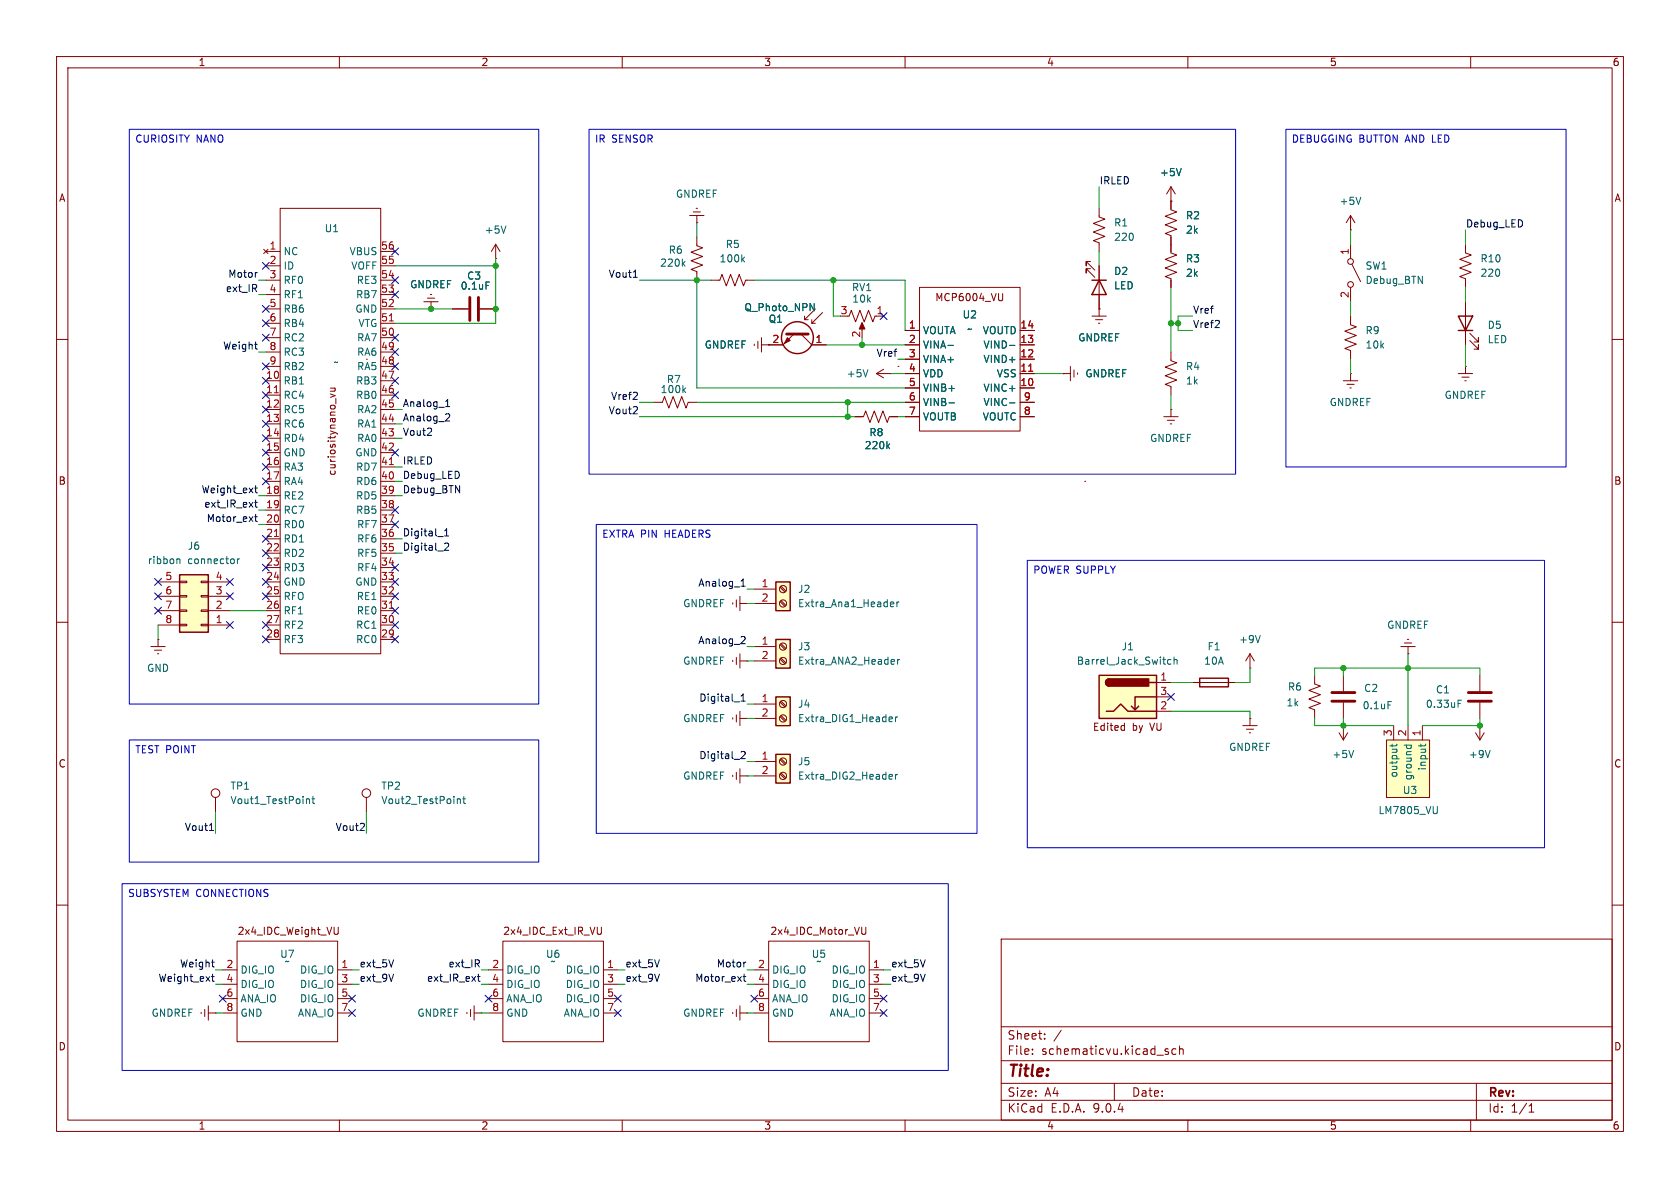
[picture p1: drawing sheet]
<svg xmlns="http://www.w3.org/2000/svg" width="297mm" height="210mm" viewBox="0 0 297 210" stroke-linecap="round" stroke-linejoin="round" font-family="sans-serif">
<g fill="none" stroke="#840000" stroke-width=".18">
<path d="M10 10h277v190h-277zM12 12h273v186h-273zM60 10v2M110 10v2M160 10v2M210 10v2M260 10v2M207 33v4.1l1 .4-2 .7 2 .8-2 .8 2 .7-2 .8 1 .4v3l1 .4-2 .7 2 .8-2 .8 2 .7-2 .8 1 .4v1.5M207 35.6h.1M207 33l-.8 1.3M207 33l.8 1.3M238.8 38.1v2.5"/>
<path d="M238.8 38.1l-.8 1.3M238.8 38.1l.7 1.3M74.9 53.3h2.6M75.6 52.7h1.2M76.1 52.1h.2M76.2 54.6h.1M76.2 53.3v1.3M80 54.6h2.8M84.8 54.6h2.8M193 55.9h2.6M193.7 56.5h1.2M194.2 57.2h.2"/>
<path d="M194.3 54.6h.1M194.3 54.6v1.3M238.8 40.6h.1M238.8 55.9v1.5l1 .4-2.1 .7 2.1 .8-2.1 .8 2.1 .7-2.1 .8 1.1 .4v1.5M238.8 43.2v2.5M238.8 50.8v2.5M239 46.7l1.5 3.1M259.1 53.3v7.7M259.8 58.9l1.6 1.6v-.8v.8h-.8M10 60h2M188 66h.1M188 66h1.2"/>
<path d="M189.2 64.8v2.5M189.9 65.4v1.3M190.5 65.9v.3M205.7 73.7h2.6M206.4 74.3h1.2M206.9 74.9h.2M207 72.4h.1M207 62.2v1.6l1 .3-2 .8 2 .8-2 .7 2 .8-2 .7 1 .4v1.6M207 72.4v1.3M237.5 67.3h2.5M238.1 67.9h1.3M238.6 68.6h.3"/>
<path d="M238.8 66h.1M238.8 66v1.3M257.8 66h2.5M258.4 66.7h1.3M259 67.3h.2M259.1 64.8h.1M259.1 64.8v1.2M259.8 60.2l1.6 1.5v-.7v.7h-.8M285 60h2M10 110h2M285 110h2M38.1 141v2.5"/>
<path d="M64.8 141v2.5M10 160h2M35.6 178.9v.3M36.2 178.4v1.3M36.8 179.1h1.3M36.8 177.8v2.5M38.1 179.1h.1M39.4 179.1h2.5M39.4 171.5h2.5M39.4 174h2.5M39.4 176.5h2.5M41.9 166.4h17.8v17.8h-17.8z"/>
<path d="M59.7 179.1h2.5M59.7 171.5h2.5M59.7 174h2.5M59.7 176.5h2.5M59.8 163.9l-.1 1.2-.1 .1-.4-.1M82.5 178.9v.3M83.2 178.4v1.3M83.8 179.1h1.3M83.8 177.8v2.5M85.1 179.1h.1M86.4 179.1h2.5M86.4 171.5h2.5"/>
<path d="M86.4 174h2.5M86.4 176.5h2.5M88.9 166.4h17.8v17.8h-17.8zM106.3 163.9v1l-.1 .2-.4 .1M106.7 179.1h2.5M106.7 171.5h2.5M106.7 174h2.5M106.7 176.5h2.5M129.5 178.9v.3M130.2 178.4v1.3M130.8 179.1h1.3M130.8 177.8v2.5"/>
<path d="M132.1 179.1h.1M133.3 179.1h2.6M133.3 171.5h2.6M133.3 174h2.6M133.3 176.5h2.6M135.9 166.4h17.8v17.8h-17.8zM153.1 163.9l-.1 1.2-.4 .1-.3-.3M153.7 179.1h2.5M153.7 171.5h2.5M153.7 174h2.5M153.7 176.5h2.5M177 166h108v32h-108z"/>
<path d="M285 160h2M60 198v2M110 198v2M160 198v2M177 194.5h108M177 191.5h108M177 187.5h108M177 181.5h108M182.5 186.3v.1M182.5 185.5v.1M184.7 183.6v.1M184.7 182.8v.1"/>
<path d="M187.6 182.1l-1.3 2M197 191.5v3M206 185.8l.5 .2 .1 .1-.1 .2-.4 .1M206 185.5h.5M207.9 185.5l-.4-.1-.3 .3v.4l.1 .2h.6M208.5 185.5l.2-.1 .4 .1 .1 .9M208.5 184.9v1.5M210 198v2M260 198v2M261 191.5v6.5M270.3 196.6h.9M270.3 195.5l.4-.4v1.5"/>
<circle cx="238.8" cy="50.3" r=".51"/>
<circle cx="238.8" cy="46.2" r=".51"/>
<circle cx="38.1" cy="140.2" r=".76"/>
<circle cx="64.8" cy="140.2" r=".76"/>
</g>
<path d="M83.1 52.6v4M84.6 52.6v4" fill="none" stroke="#840000" stroke-width=".51"/>
<path d="M208.8 29.8l-.4 1.3M240.6 34.9l-.4 1.2M85.9 49.9h.6M54.2 141.3h.5v.8M55.1 141.2h.5M55.3 140.8v1.1l.3 .2M80.9 141.3h.4l.1 .8M81.8 141.2h.5M82 140.8v1.1l.3 .2" fill="none" stroke="#006464" stroke-width=".18"/>
<path d="M257.8 55.9h2.5l-1.2 2.5zM257.8 58.4h2.5" fill="none" stroke="#840000" stroke-width=".25"/>
<path d="M31.7 101.6h5.1v10.2h-5.1z" fill="#ffffc2"/>
<path d="M31.7 101.6h5.1v10.2h-5.1zM212.1 119.9h5.1v1.5h-5.1z" fill="none" stroke="#840000" stroke-width=".25"/>
<g fill="none" stroke="#840000" stroke-width=".18">
<path d="M49.5 36.8h17.8v78.8h-17.8zM46.6 44.1l.8 .7M47 44.5h2.5M47 47h2.5M47 49.5h2.5M47 52.1h2.5M47 54.6h2.5M47 57.2h2.5M47 59.7h2.5M47.4 44.1l-.8 .7M67.3 44.5h2.5M67.3 47h2.5"/>
<path d="M67.3 49.5h2.5M67.3 52.1h2.5M67.3 54.6h2.5M67.3 57.2h2.5M67.3 59.7h2.5M259.1 43.2v1.5l1 .4-2 .7 2 .8-2 .8 2 .7-2 .8 1 .4v1.5M47 62.2h2.5M47 64.8h2.5M47 67.3h2.5M47 69.9h2.5M47 72.4h2.5M47 74.9h2.5"/>
<path d="M47 77.5h2.5M58.4 69.6l.9 .3-.9 .3M58.4 68.6h.9M59.1 68.6l.2 .2-.1 .3-.8 .1M67.3 62.2h2.5M67.3 64.8h2.5M67.3 67.3h2.5M67.3 69.9h2.5M67.3 72.4h2.5M67.3 74.9h2.5M67.3 77.5h2.5M47 80h2.5"/>
<path d="M47 82.6h2.5M47 85.1h2.5M47 87.6h2.5M47 90.2h2.5M47 92.7h2.5M47 95.3h2.5M47 97.8h2.5M67.3 80h2.5M67.3 82.6h2.5M67.3 85.1h2.5M67.3 87.6h2.5M67.3 90.2h2.5"/>
<path d="M67.3 92.7h2.5M67.3 95.3h2.5M67.3 97.8h2.5M26.7 114.3h2.5M27.3 114.9h1.3M27.8 115.6h.3M27.9 113h.1M27.9 110.5h3.8M27.9 108h3.8M27.9 105.4h3.8M27.9 102.9h3.8M27.9 113v1.3"/>
<path d="M31.7 110.4h1.3v.2h-1.3zM31.7 107.8h1.3v.3h-1.3zM31.7 105.3h1.3v.2h-1.3zM31.7 102.7h1.3v.3h-1.3zM35.6 110.4h1.2v.2h-1.2zM35.6 107.8h1.2v.3h-1.2zM35.6 105.3h1.2v.2h-1.2zM35.6 102.7h1.2v.3h-1.2zM36.8 110.5h3.8M36.8 108h3.8M36.8 105.4h3.8M36.8 102.9h3.8"/>
<path d="M47 110.5h2.5M47 108h2.5M47 105.4h2.5M47 102.9h2.5M47 100.3h2.5M47 113h2.5M67.3 110.5h2.5M67.3 108h2.5M67.3 105.4h2.5M67.3 102.9h2.5M67.3 100.3h2.5M67.3 113h2.5"/>
<path d="M210.8 120.7h7.6M219.7 128.3h2.5M220.3 128.9h1.3M220.9 129.5h.2M221 127h.1M221 127v1.3"/>
</g>
<path d="M31.3 98.9h.4l.1 .7M42 98.8v.8M42.3 98.8l-.3 .2" fill="none" stroke="#006464" stroke-width=".18"/>
<path d="M68.8 56.7h.7M48.5 69.4h.7M48.5 94.8h.7M68.8 82.1h.7M68.8 107.5h.7" fill="none" stroke="#a90000" stroke-width=".18"/>
<path d="M194.3 119.4h10.2v7.6h-10.2z" fill="#ffffc2"/>
<path d="M194.3 119.4h10.2v7.6h-10.2zM195.6 125.7h1.2l1.3-1.2 1.3 1.2h5.1M196.1 120a.64 .64 0 0 0-.6 .7 .64 .64 0 0 0 .6 .6M201.3 124.8l-.6 .7M203.2 120.7h1.3M204.5 123.2h-3.8v2.3l-.7-.7" fill="none" stroke="#840000" stroke-width=".25"/>
<g fill="#840000" stroke="#840000" stroke-width=".25">
<path d="M195.6 120.2l.5-.2v1.3a.63 .63 0 0 1-.6-.4 .63 .63 0 0 1 .1-.7z"/>
<path d="M196.1 120h7v1.3h-7z"/>
</g>
<path d="M221 118.1h.1M221 115.6l-.8 1.2M221 115.6l.7 1.2M221 115.6v2.5M198.4 128.3h.4M198.8 127.8v1.3M198.8 129l-.4 .1M204.5 120.7h2.5M204.5 123.2h2.5M204.5 125.7h2.5" fill="none" stroke="#840000" stroke-width=".18"/>
<path d="M207 116.6h-.4l-.2 .2 .1 .6h.5M207.6 116.7l.1-.1h.3l.1 .8M207.6 116.1v1.3M222.8 112.3l-.4 1.3" fill="none" stroke="#006464" stroke-width=".18"/>
<path d="M245.1 130.8h7.6v10.2h-7.6z" fill="#ffffc2"/>
<g fill="none" stroke="#840000" stroke-width=".18">
<path d="M194.3 36.8v1.6l1 .3-2 .8 2 .8-2 .7 2 .8-2 .7 1 .4v1.6M129.5 106.6v.2M129.5 116.7v.3M130.2 106v1.3M130.2 116.2v1.3M130.8 116.8h1.3M130.8 105.4v2.6M130.8 115.6v2.5M130.8 106.7h1.3M132.1 116.8h.1M132.1 106.7h.1M232.4 119.4v1.5l1 .4-2 .7 2 .8-2 .8 2 .7-2 .8 1 .4v1.5"/>
<path d="M237.5 119.4v2.8M247.6 114.3h2.6M248.3 113.7h1.3M248.8 113h.2M248.9 115.6h.1M248.9 114.3v1.3M261.6 119.4v2.8M236.7 129.5l.8 1.3M237.5 128.3h.1M237.5 124.2v2.8M237.5 128.3v2.5M238.3 129.5l-.8 1.3"/>
<path d="M245.1 130.8h7.6v10.2h-7.6zM246.4 128.3v2.5M248.9 128.3v2.5M251.5 128.3v2.5M260.9 129.5l.7 1.3M261.6 128.3h.1M261.6 124.2v2.8M261.6 128.3v2.5M262.4 129.5l-.8 1.3"/>
</g>
<g fill="none" stroke="#006464" stroke-width=".18">
<path d="M239.3 132.7l-.4 1.2M245.4 124h.6M246.1 131.5v.5M247 131.5l-.2 .3h-1.1M248.2 131.7h1.3M248.7 131.7v.4M249.4 131.7l.1 .4M251.2 131.5v.5M252 131.5l-.1 .3h-1.1M257.8 124.4h.4M257.8 123.8h.6M263.4 132.7l-.4 1.2"/>
<path d="M254.1 142.6v1l-.2 .2"/>
</g>
<path d="M235.5 122.4h4M235.5 124h4M259.6 122.4h4.1M259.6 124h4.1" fill="none" stroke="#840000" stroke-width=".51"/>
<path d="M137.2 102.9h2.5v5.1h-2.5z" fill="#ffffc2"/>
<path d="M137.2 102.9h2.5v5.1h-2.5z" fill="none" stroke="#840000" stroke-width=".25"/>
<g fill="none" stroke="#840000" stroke-width=".18">
<path d="M133.3 104.1h3.9M133.3 106.7h3.9M137.9 103.8l.9 .8M137.9 106.3l.9 .9M138.1 103.6l.8 .9M138.1 106.2l.8 .8"/>
<circle cx="138.4" cy="104.1" r=".63"/>
<circle cx="138.4" cy="106.7" r=".63"/>
</g>
<path d="M157.6 106.4l.4 .1v.2l-.6 .1M158 107.2l-.4 .1M158.6 106.4v.9M158.9 106.4l-.3 .3" fill="none" stroke="#006464" stroke-width=".18"/>
<path d="M137.2 123.2h2.5v5.1h-2.5z" fill="#ffffc2"/>
<path d="M137.2 123.2h2.5v5.1h-2.5z" fill="none" stroke="#840000" stroke-width=".25"/>
<g fill="none" stroke="#840000" stroke-width=".18">
<path d="M133.3 124.5h3.9M133.3 127h3.9M137.9 124.1l.9 .9M137.9 126.7l.9 .8M138.1 124l.8 .8M138.1 126.5l.8 .8"/>
<circle cx="138.4" cy="124.5" r=".63"/>
<circle cx="138.4" cy="127" r=".63"/>
</g>
<path d="M157.6 126.7l.2 .3-.6 .2M157.7 127.5l-.1 .1M158.3 126.7v.9M158.7 126.7l-.4 .3" fill="none" stroke="#006464" stroke-width=".18"/>
<path d="M137.2 113h2.5v5.1h-2.5z" fill="#ffffc2"/>
<g fill="none" stroke="#840000" stroke-width=".25">
<path d="M137.2 113h2.5v5.1h-2.5z"/>
<circle cx="141" cy="59.7" r="2.82"/>
</g>
<g fill="none" stroke="#840000" stroke-width=".18">
<path d="M134.6 59.7v2.5M140.3 59.1l-1.9 1.9h-3.8M141.6 59.1l1.9 1.9h2.5M142.2 55.9v.6M143.5 56.5v.7M144.1 54.6l-1.9 1.9h.7M145.4 55.2l-1.9 2h.6M149.9 55.9h.2l.4-1 .8 2 .7-2 .8 2 .7-2 .8 2 .4-1M152.4 57.4v1M154.9 55.9h1.3M133.3 60.8v.3M134 60.3v1.3"/>
<path d="M151.1 73.7h1.6l.3-1.1 .8 2.1 .8-2.1 .7 2.1 .8-2.1 .7 2.1 .4-1h1.5M133.3 114.3h3.9M133.3 116.8h3.9M137.9 114l.9 .8M137.9 116.5l.9 .8M138.1 113.8l.8 .8M138.1 116.3l.8 .9M129.5 126.9v.2M129.5 137v.3M130.2 126.4v1.2M130.2 136.5v1.3M130.8 127h1.3"/>
<path d="M130.8 125.7v2.6M130.8 135.9v2.5M130.8 137.2h1.3M132.1 127h.1M132.1 137.2h.1"/>
<circle cx="138.4" cy="114.3" r=".63"/>
<circle cx="138.4" cy="116.8" r=".63"/>
</g>
<path d="M143.2 53.7l.7 1.2v-1.2M156.9 78.8l.4 .5M157.3 78.5l-.5 .5M158.1 116.6v.3l-.6 .1M158.7 116.6v.8M159 116.6l-.3 .2" fill="none" stroke="#006464" stroke-width=".18"/>
<path d="M139.1 59.1h3.8" fill="none" stroke="#840000" stroke-width=".51"/>
<g fill="#840000" stroke="#840000" stroke-width=".18">
<path d="M139.2 59.7l.5 .5-1 .5z"/>
<path d="M152.4 57l.5 1.2h-1z"/>
</g>
<path d="M137.2 133.4h2.5v5h-2.5z" fill="#ffffc2"/>
<path d="M193 49.5h2.6M194.3 49.5l1.3 2.6h-2.6zM137.2 133.4h2.5v5h-2.5z" fill="none" stroke="#840000" stroke-width=".25"/>
<g fill="none" stroke="#840000" stroke-width=".18">
<path d="M121.9 38.1h2.6M122.6 37.5h1.2M123.1 36.8h.2M123.2 39.4h.1M123.2 38.1v1.3M207 35.6h.1M207 35.6v1.2M76.2 54.6h.1M80 54.6h2.8M84.8 54.6h2.8M87.6 45.7h.1M87.6 43.2l-.7 1.3"/>
<path d="M87.6 43.2l.8 1.3M87.6 43.2v2.5M123.2 41.9v1.5l1 .4-2 .8 2 .7-2 .8 2 .8-2 .7 1 .4v1.5M125.7 49.5h1.6l.3-1 .8 2 .8-2 .7 2 .8-2 .7 2 .4-1h1.5M160 58.4h2.6M162.6 50.8h17.7v25.4h-17.7zM177.3 51.9v1l-.3 .3M180.3 58.4h2.6M192.8 46.2h-.8v.8v-.8l1.5 1.6M192.8 47.5h-.8v.8v-.8l1.5 1.5M194.3 54.6h.1M194.3 47v7.6"/>
<path d="M207 41.9v2.6M207 49.5v1.3M115.6 71.1h1.5l.4-1 .7 2 .8-2 .8 2 .7-2 .8 2 .4-1h1.5M135.9 61h2.5M143.5 61h2.5M151.1 73.7h1.3M154.9 66l1.3 .8M154.9 66h2.6M156.2 65.3l-1.3 .7M157.5 66h.1M157.5 73.7h1.2M158.7 64.8h.1"/>
<path d="M160 66h2.6M160 71.1h2.6M160 61h2.6M160 63.5h2.6M160 68.6h2.6M160 73.7h2.6M180.3 66h2.6M180.3 71.1h2.6M180.3 61h2.6M180.3 63.5h2.6M180.3 68.6h2.6M180.3 73.7h2.6"/>
<path d="M188 66h.1M191.8 85.1h.1M133.3 134.6h3.9M133.3 137.2h3.9M137.9 134.3l.9 .8M137.9 136.8l.9 .9M138.1 134.1l.8 .9M138.1 136.7l.8 .8"/>
<circle cx="138.4" cy="134.6" r=".63"/>
<circle cx="138.4" cy="137.2" r=".63"/>
</g>
<g fill="none" stroke="#006464" stroke-width=".18">
<path d="M89.4 39.9l-.4 1.3M208.8 29.8l-.4 1.3M85.9 49.9h.6M120.7 46.6l.4 .5M121.1 46.2l-.5 .5M131.3 45.8l.3 .5M131.6 45.5l-.5 .4M143.2 53.7l.7 1.2v-1.2M120.8 68.9l.4 .5M121.2 68.6l-.5 .5M153.4 65.3l-.4 1.3M156.9 78.8l.4 .5"/>
<path d="M157.3 78.5l-.5 .5M167.6 61.1h1M167.8 71.2h.9M178.5 61.1h.9M178.5 71.2h.9M157.6 136.9l.2 .3-.6 .1M157.7 137.7h-.1M158.3 136.9v.8M158.7 136.9l-.4 .2"/>
</g>
<path d="M181.9 65.6h.7" fill="none" stroke="#a90000" stroke-width=".18"/>
<g fill="none" stroke="#0f0f0f" stroke-width=".18">
<path d="M45.4 48.2h.1M112 49h.7M45 60.9h.5M45.4 61.7h.1M75.5 77h.8M76.2 75.8v.4M78.8 71.9h.7M78.8 71l.3-.4v1.3M79 73.1l.4 .1 .1 .3-.8 .9h.8M111.9 73.1h.8M112.6 72v.4M45 91.4h.5"/>
<path d="M45 88.8h.5M45 86.3h.5M45.2 85.8v1.1l.3 .2M45.2 88.4v1.1l.3 .2M45.2 90.9v1.1l.3 .2M77.4 94.9h1M78.6 94.7h.7M78.6 93.8l.4-.3v1.2M78.6 96.1l.5-.1 .2 .4-.8 .9h.8M131 103.6h.7M131 102.7l.4-.3v1.2M131.2 112.5l.4 .1 .1 .3-.7 .9h.7"/>
<path d="M129.8 124.1h1M131 133l.5-.2 .2 .4-.7 .9h.7M131 123l.4-.3v1.2M131 123.9h.7M37 146.8h.8M63.6 146.8h.8M64.4 145.7v.4M37.4 172.6h.5M37.4 170.1h.5M37.6 172.2v1.1l.3 .2M37.8 170.9h.1M84.4 172.6h.5"/>
<path d="M84.6 172.2v1.1l.3 .2M131.4 172.6h.5M131.6 172.2v1.1l.3 .2M131.7 170.1h.2"/>
</g>
<g fill="none" stroke="#009600" stroke-width=".18">
<path d="M123.2 39.4v2.5M194.3 33v3.8M45.7 52.1h1.3M45.7 49.5h1.3M69.8 54.6h10.2M69.8 47h17.8M87.6 45.7v11.5h-17.8M113 49.5h12.7M123.2 49.5v19.1h36.8M133.3 49.5h26.7v8.9M147.3 49.5v6.4h1.3M152.4 59.7v1.3"/>
<path d="M194.3 44.5v2.5M207 50.8v11.4M207 57.2h1.3M210.8 55.9h-2.5v2.5h2.5M238.8 40.6v2.6M238.8 53.3v2.6M259.1 40.6v2.6M259.1 50.8v2.5M45.7 62.2h1.3M69.8 77.5h1.3M69.8 74.9h1.3M69.8 72.4h1.3"/>
<path d="M113 73.7h38.1M113 71.1h2.6M123.2 71.1h36.8M146 61h14M149.9 71.1v2.6M157.5 66h2.5M158.7 73.7h1.3M158.7 63.5h1.3M182.9 66h5.1M207 69.9v2.5M238.8 63.5v2.5M259.1 61v3.8"/>
<path d="M45.7 87.6h1.3M45.7 92.7h1.3M45.7 90.2h1.3M69.8 82.6h1.3M69.8 85.1h1.3M69.8 87.6h1.3M69.8 97.8h1.3M69.8 95.3h1.3M27.9 110.5v2.5M40.6 108h6.4M132.1 104.1h1.2M132.1 106.7h1.2"/>
<path d="M132.1 114.3h1.2M132.1 116.8h1.2M221 118.1v2.6h-2.6M232.4 119.4v-1.3h29.2v1.3M237.5 118.1v1.3M248.9 115.6v12.7M132.1 127h1.2M132.1 124.5h1.2M132.1 134.6h1.2M132.1 137.2h1.2M207 125.7h14v1.3M207 120.7h3.8"/>
<path d="M232.4 127v1.3h14M237.5 127v1.3M261.6 127v1.3h-10.1M38.1 143.5v3.8M64.8 143.5v3.8M38.1 174h1.3M38.1 171.5h1.3M38.1 179.1h1.3M62.2 174h1.3M62.2 171.5h1.3M85.1 174h1.3M85.1 171.5h1.3"/>
<path d="M85.1 179.1h1.3M109.2 174h1.3M109.2 171.5h1.3M132.1 174h1.2M132.1 171.5h1.2M132.1 179.1h1.2M156.2 174h1.3M156.2 171.5h1.3"/>
</g>
<g fill="none" stroke="#000084" stroke-width=".18">
<path d="M46.4 46.4l1.2 1.2M46.4 59.1l1.2 1.2M46.4 54l1.2 1.2M46.4 56.5l1.2 1.3M47.6 46.4l-1.2 1.2M47.6 59.1l-1.2 1.2M47.6 54l-1.2 1.2M47.6 56.5l-1.2 1.3M69.2 59.1l1.3 1.2M69.2 51.5l1.3 1.2M69.2 48.9l1.3 1.2M69.2 43.8l1.3 1.3"/>
<path d="M70.5 43.8l-1.3 1.3M70.5 51.5l-1.3 1.2M70.5 48.9l-1.3 1.2M70.5 59.1l-1.3 1.2M155.6 55.3l1.2 1.2M156.8 55.3l-1.2 1.2M46.4 66.7l1.2 1.2M46.4 64.2l1.2 1.2M46.4 74.3l1.2 1.2M46.4 69.2l1.2 1.3M46.4 71.8l1.2 1.2M46.4 79.4l1.2 1.2"/>
<path d="M46.4 76.9l1.2 1.2M47.6 66.7l-1.2 1.2M47.6 64.2l-1.2 1.2M47.6 74.3l-1.2 1.2M47.6 69.2l-1.2 1.3M47.6 71.8l-1.2 1.2M47.6 79.4l-1.2 1.2M47.6 76.9l-1.2 1.2M69.2 66.7l1.3 1.2M69.2 69.2l1.3 1.3M69.2 64.2l1.3 1.2M69.2 61.6l1.3 1.2"/>
<path d="M69.2 79.4l1.3 1.2M70.5 66.7l-1.3 1.2M70.5 69.2l-1.3 1.3M70.5 64.2l-1.3 1.2M70.5 61.6l-1.3 1.2M70.5 79.4l-1.3 1.2M46.4 97.2l1.2 1.2M46.4 94.6l1.2 1.3M46.4 84.5l1.2 1.2M46.4 99.7l1.2 1.2M46.4 81.9l1.2 1.3M47.6 97.2l-1.2 1.2"/>
<path d="M47.6 84.5l-1.2 1.2M47.6 94.6l-1.2 1.3M47.6 99.7l-1.2 1.2M47.6 81.9l-1.2 1.3M69.2 99.7l1.3 1.2M69.2 92.1l1.3 1.2M69.2 89.6l1.3 1.2M70.5 99.7l-1.3 1.2M70.5 92.1l-1.3 1.2M70.5 89.6l-1.3 1.2M27.3 104.8l1.2 1.2M27.3 102.3l1.2 1.2"/>
<path d="M27.3 107.3l1.2 1.3M28.5 104.8l-1.2 1.2M28.5 102.3l-1.2 1.2M28.5 107.3l-1.2 1.3M40 102.3l1.2 1.2M40 109.9l1.2 1.2M40 104.8l1.2 1.2M41.2 102.3l-1.2 1.2M41.2 109.9l-1.2 1.2M41.2 104.8l-1.2 1.2M46.4 109.9l1.2 1.2M46.4 112.4l1.2 1.2"/>
<path d="M46.4 102.3l1.2 1.2M46.4 104.8l1.2 1.2M47.6 112.4l-1.2 1.2M47.6 109.9l-1.2 1.2M47.6 102.3l-1.2 1.2M47.6 104.8l-1.2 1.2M69.2 107.3l1.3 1.3M69.2 102.3l1.3 1.2M69.2 104.8l1.3 1.2M69.2 112.4l1.3 1.2M69.2 109.9l1.3 1.2M70.5 107.3l-1.3 1.3"/>
<path d="M70.5 102.3l-1.3 1.2M70.5 104.8l-1.3 1.2M70.5 112.4l-1.3 1.2M70.5 109.9l-1.3 1.2M206.4 122.6l1.2 1.2M207.6 122.6l-1.2 1.2M38.8 175.9l1.2 1.2M40 175.9l-1.2 1.2M61.6 175.9l1.2 1.2M61.6 178.5l1.2 1.2M62.8 175.9l-1.2 1.2M62.8 178.5l-1.2 1.2"/>
<path d="M85.8 175.9l1.2 1.2M87 175.9l-1.2 1.2M108.6 178.5l1.2 1.2M108.6 175.9l1.2 1.2M109.8 178.5l-1.2 1.2M109.8 175.9l-1.2 1.2M132.7 175.9l1.3 1.2M134 175.9l-1.3 1.2M155.6 178.5l1.2 1.2M155.6 175.9l1.2 1.2M156.8 178.5l-1.2 1.2M156.8 175.9l-1.2 1.2"/>
</g>
<path d="M22.9 22.9h72.3v101.6h-72.3zM104.1 22.9h114.3v60.9h-114.3zM227.3 22.9h49.6v59.7h-49.6zM105.4 92.7h67.3v54.6h-67.3zM181.6 99.1h91.4v50.8h-91.4zM22.9 130.8h72.3v21.6h-72.3zM21.6 156.2h146v33h-146z" fill="none" stroke="#0000c2" stroke-width=".18"/>
<g fill="#009600" stroke="#009600" stroke-width=".18">
<circle cx="123.2" cy="49.5" r=".46"/>
<circle cx="76.2" cy="54.6" r=".46"/>
<circle cx="87.6" cy="54.6" r=".46"/>
<circle cx="87.6" cy="47" r=".46"/>
<circle cx="149.9" cy="71.1" r=".46"/>
<circle cx="149.9" cy="73.7" r=".46"/>
<circle cx="147.3" cy="49.5" r=".46"/>
<circle cx="152.4" cy="61" r=".46"/>
<circle cx="208.3" cy="57.2" r=".46"/>
<circle cx="207" cy="57.2" r=".46"/>
<circle cx="248.9" cy="118.1" r=".46"/>
<circle cx="237.5" cy="128.3" r=".46"/>
<circle cx="237.5" cy="118.1" r=".46"/>
<circle cx="261.6" cy="128.3" r=".46"/>
</g>
<text font-size="2.8" fill="#840000" x="178" y="190.9">Title:</text>
<g font-size="2.1" fill="#840000">
<text x="178" y="184">Sheet:</text>
<text x="178" y="186.7">File:</text>
<text x="184.1" y="186.7">schematicvu.kicad_sch</text>
<text x="178" y="196.9">KiCad</text>
<text x="178" y="194.1">Size:</text>
<text x="184.7" y="194.1">A4</text>
<text x="185.7" y="196.9">E.D.A.</text>
<text x="193.3" y="196.9">9.0.4</text>
<text x="200" y="194.1">Date:</text>
<text x="263" y="194.3">Rev:</text>
<text x="263" y="196.9">Id:</text>
<text x="267.1" y="196.9">1/1</text>
</g>
<g font-size="1.8" fill="#840000">
<text x="35" y="11.9">1</text>
<text x="85" y="11.9">2</text>
<text x="135" y="11.9">3</text>
<text x="185" y="11.9">4</text>
<text x="235" y="11.9">5</text>
<text x="285" y="11.9">6</text>
<text x="10.3" y="35.9">A</text>
<text x="285.3" y="35.9">A</text>
<text x="165.2" y="53.4">MCP6004_VU</text>
<text x="136.5" y="60.7">2</text>
<text x="10.3" y="85.9">B</text>
<text x="59.5" y="84.2" transform="rotate(-90 59.5 84.2)">curiositynano_vu</text>
<text x="285.3" y="85.9">B</text>
<text x="193.1" y="129.4">Edited</text>
<text x="200.2" y="129.4">by</text>
<text x="203.4" y="129.4">VU</text>
<text x="10.3" y="135.9">C</text>
<text x="285.3" y="135.9">C</text>
<text x="41.9" y="165.5">2x4_IDC_Weight_VU</text>
<text x="88.9" y="165.5">2x4_IDC_Ext_IR_VU</text>
<text x="136.1" y="165.5">2x4_IDC_Motor_VU</text>
<text x="10.3" y="185.9">D</text>
<text x="285.3" y="185.9">D</text>
<text x="35" y="199.9">1</text>
<text x="85" y="199.9">2</text>
<text x="135" y="199.9">3</text>
<text x="185" y="199.9">4</text>
<text x="235" y="199.9">5</text>
<text x="285" y="199.9">6</text>
</g>
<g font-size="1.8" fill="#0000c2">
<text x="23.8" y="25.5">CURIOSITY NANO</text>
<text x="105.1" y="25.5">IR</text>
<text x="108.1" y="25.5">SENSOR</text>
<text x="228.3" y="25.5">DEBUGGING BUTTON AND LED</text>
<text x="106.4" y="95.4">EXTRA PIN</text>
<text x="117.6" y="95.4">HEADERS</text>
<text x="182.6" y="101.7">POWER SUPPLY</text>
<text x="23.8" y="133.5">TEST POINT</text>
<text x="22.5" y="158.9">SUBSYSTEM CONNECTIONS</text>
</g>
<g font-size="1.8" fill="#006464">
<text x="119.4" y="35.2">GNDREF</text>
<text x="205" y="31.3">+5V</text>
<text x="57.3" y="41.2">U1</text>
<text x="85.6" y="41.5">+5V</text>
<text x="196.9" y="40.2">R1</text>
<text x="209.6" y="39">R2</text>
<text x="209.6" y="41.5">2k</text>
<text x="236.7" y="36.4">+5V</text>
<text x="50" y="45.3">NC</text>
<text x="50" y="47.9">ID</text>
<text x="61.7" y="45.3">VBUS</text>
<text x="62" y="47.9">VOFF</text>
<text x="116.6" y="47.3">220k</text>
<text x="118.1" y="45.1">R6</text>
<text x="127.1" y="46.6">100k</text>
<text x="128.2" y="44">R5</text>
<text x="196.9" y="42.8">220</text>
<text x="209.6" y="46.6">R3</text>
<text x="241.3" y="47.9">SW1</text>
<text x="261.6" y="46.6">R10</text>
<text x="50" y="50.4">RF0</text>
<text x="50" y="52.9">RF1</text>
<text x="62.8" y="52.9">RB7</text>
<text x="63" y="50.4">RE3</text>
<text x="72.4" y="51.2">GNDREF</text>
<text x="81.3" y="51.4">0.1uF</text>
<text x="82.5" y="49.6">C3</text>
<text x="150.5" y="51.7">RV1</text>
<text x="150.6" y="53.7">10k</text>
<text x="196.9" y="48.8">D2</text>
<text x="196.9" y="51.3">LED</text>
<text x="209.6" y="49.1">2k</text>
<text x="241.3" y="50.4">Debug_BTN</text>
<text x="261.6" y="49.1">220</text>
<text x="50" y="55.5">RB6</text>
<text x="50" y="58">RB4</text>
<text x="62.7" y="55.5">GND</text>
<text x="63.3" y="58">VTG</text>
<text x="131.5" y="55.2">Q_Photo_NPN</text>
<text x="135.8" y="57.3">Q1</text>
<text x="163.1" y="59.3">VOUTA</text>
<text x="170.1" y="56.5">U2</text>
<text x="170.9" y="59">~</text>
<text x="173.6" y="59.3">VOUTD</text>
<text x="241.3" y="59.3">R9</text>
<text x="262.9" y="58.3">D5</text>
<text x="50" y="60.6">RC2</text>
<text x="50" y="63.1">RC3</text>
<text x="50" y="65.6">RB2</text>
<text x="58.9" y="64.9">~</text>
<text x="63" y="60.6">RA7</text>
<text x="63" y="63.1">RA6</text>
<text x="63" y="65.6">RA5</text>
<text x="124.5" y="61.8">GNDREF</text>
<text x="163.1" y="61.8">VINA-</text>
<text x="163.1" y="64.4">VINA+</text>
<text x="173.8" y="61.8">VIND-</text>
<text x="173.8" y="64.4">VIND+</text>
<text x="190.5" y="60.6">GNDREF</text>
<text x="209.6" y="65.6">R4</text>
<text x="241.3" y="61.8">10k</text>
<text x="262.9" y="60.9">LED</text>
<text x="50" y="68.2">RB1</text>
<text x="50" y="70.7">RC4</text>
<text x="62.8" y="68.2">RB3</text>
<text x="62.8" y="70.7">RB0</text>
<text x="116.7" y="69.7">100k</text>
<text x="117.8" y="67.9">R7</text>
<text x="149.6" y="66.9">+5V</text>
<text x="163.1" y="66.9">VDD</text>
<text x="163.1" y="69.4">VINB+</text>
<text x="163.1" y="72">VINB-</text>
<text x="173.8" y="69.4">VINC+</text>
<text x="173.8" y="72">VINC-</text>
<text x="176.1" y="66.9">VSS</text>
<text x="191.8" y="66.9">GNDREF</text>
<text x="209.6" y="68.2">1k</text>
<text x="235" y="72">GNDREF</text>
<text x="255.3" y="70.7">GNDREF</text>
<text x="50" y="73.3">RC5</text>
<text x="50" y="75.8">RC6</text>
<text x="63" y="73.3">RA2</text>
<text x="63" y="75.8">RA1</text>
<text x="153.6" y="77.3">R8</text>
<text x="163.1" y="74.5">VOUTB</text>
<text x="173.6" y="74.5">VOUTC</text>
<text x="50" y="78.3">RD4</text>
<text x="50" y="80.9">GND</text>
<text x="50" y="83.4">RA3</text>
<text x="62.7" y="80.9">GND</text>
<text x="62.8" y="83.4">RD7</text>
<text x="63" y="78.3">RA0</text>
<text x="152.8" y="79.6">220k</text>
<text x="203.2" y="78.3">GNDREF</text>
<text x="50" y="86">RA4</text>
<text x="50" y="88.5">RE2</text>
<text x="62.8" y="86">RD6</text>
<text x="62.8" y="88.5">RD5</text>
<text x="50" y="91">RC7</text>
<text x="50" y="93.6">RD0</text>
<text x="62.8" y="91">RB5</text>
<text x="63" y="93.6">RF7</text>
<text x="26" y="99.9">ribbon</text>
<text x="33.1" y="97.4">J6</text>
<text x="33.2" y="99.9">connector</text>
<text x="50" y="96.1">RD1</text>
<text x="50" y="98.7">RD2</text>
<text x="50" y="101.2">RD3</text>
<text x="63" y="96.1">RF6</text>
<text x="63" y="98.7">RF5</text>
<text x="63" y="101.2">RF4</text>
<text x="50" y="103.7">GND</text>
<text x="50" y="106.3">RFO</text>
<text x="62.7" y="103.7">GND</text>
<text x="63" y="106.3">RE1</text>
<text x="120.7" y="107.5">GNDREF</text>
<text x="141" y="105">J2</text>
<text x="141" y="107.5">Extra_Ana1_Header</text>
<text x="50" y="108.8">RF1</text>
<text x="50" y="111.4">RF2</text>
<text x="50" y="113.9">RF3</text>
<text x="62.8" y="111.4">RC1</text>
<text x="62.8" y="113.9">RC0</text>
<text x="63" y="108.8">RE0</text>
<text x="218.9" y="113.9">+9V</text>
<text x="245.1" y="111.4">GNDREF</text>
<text x="25.9" y="119">GND</text>
<text x="120.7" y="117.7">GNDREF</text>
<text x="141" y="115.2">J3</text>
<text x="141" y="117.7">Extra_ANA2_Header</text>
<text x="190.3" y="117.7">Barrel_Jack_Switch</text>
<text x="198.2" y="115.2">J1</text>
<text x="212.8" y="117.7">10A</text>
<text x="213.4" y="115.2">F1</text>
<text x="141" y="125.3">J4</text>
<text x="227.3" y="125.1">1k</text>
<text x="227.6" y="122.3">R6</text>
<text x="240.8" y="125.6">0.1uF</text>
<text x="241.1" y="122.5">C2</text>
<text x="252" y="125.3">0.33uF</text>
<text x="253.8" y="122.8">C1</text>
<text x="120.7" y="127.9">GNDREF</text>
<text x="141" y="127.9">Extra_DIG1_Header</text>
<text x="141" y="135.5">J5</text>
<text x="217.2" y="132.9">GNDREF</text>
<text x="235.5" y="134.2">+5V</text>
<text x="247.2" y="137.6" transform="rotate(-90 247.2 137.6)">output</text>
<text x="252.3" y="136.3" transform="rotate(-90 252.3 136.3)">input</text>
<text x="259.6" y="134.2">+9V</text>
<text x="40.6" y="139.8">TP1</text>
<text x="40.6" y="142.3">Vout1_TestPoint</text>
<text x="67.3" y="139.8">TP2</text>
<text x="67.3" y="142.3">Vout2_TestPoint</text>
<text x="120.7" y="138">GNDREF</text>
<text x="141" y="138">Extra_DIG2_Header</text>
<text x="247.9" y="140.6">U3</text>
<text x="249.8" y="138.1" transform="rotate(-90 249.8 138.1)">ground</text>
<text x="243.6" y="144.1">LM7805_VU</text>
<text x="42.4" y="172.3">DIG_IO</text>
<text x="49.4" y="169.5">U7</text>
<text x="50.2" y="170.8">~</text>
<text x="52.9" y="172.3">DIG_IO</text>
<text x="89.4" y="172.3">DIG_IO</text>
<text x="96.4" y="169.5">U6</text>
<text x="97.2" y="170.8">~</text>
<text x="99.9" y="172.3">DIG_IO</text>
<text x="136.4" y="172.3">DIG_IO</text>
<text x="143.4" y="169.5">U5</text>
<text x="144.2" y="170.8">~</text>
<text x="146.9" y="172.3">DIG_IO</text>
<text x="26.7" y="179.9">GNDREF</text>
<text x="42.4" y="174.9">DIG_IO</text>
<text x="42.4" y="177.4">ANA_IO</text>
<text x="42.4" y="179.9">GND</text>
<text x="52.6" y="179.9">ANA_IO</text>
<text x="52.9" y="174.9">DIG_IO</text>
<text x="52.9" y="177.4">DIG_IO</text>
<text x="73.7" y="179.9">GNDREF</text>
<text x="89.4" y="174.9">DIG_IO</text>
<text x="89.4" y="177.4">ANA_IO</text>
<text x="89.4" y="179.9">GND</text>
<text x="99.6" y="179.9">ANA_IO</text>
<text x="99.9" y="174.9">DIG_IO</text>
<text x="99.9" y="177.4">DIG_IO</text>
<text x="120.7" y="179.9">GNDREF</text>
<text x="136.4" y="174.9">DIG_IO</text>
<text x="136.4" y="177.4">ANA_IO</text>
<text x="136.4" y="179.9">GND</text>
<text x="146.5" y="179.9">ANA_IO</text>
<text x="146.9" y="174.9">DIG_IO</text>
<text x="146.9" y="177.4">DIG_IO</text>
</g>
<g font-size="1.8" fill="#0f0f0f">
<text x="194.3" y="32.7">IRLED</text>
<text x="259.1" y="40.3">Debug_LED</text>
<text x="39.8" y="51.7">ext_IR</text>
<text x="40.3" y="49.2">Motor</text>
<text x="107.5" y="49.2">Vout1</text>
<text x="210.8" y="58.1">Vref2</text>
<text x="210.8" y="55.5">Vref</text>
<text x="39.3" y="61.9">Weight</text>
<text x="154.9" y="63.2">Vref</text>
<text x="107.9" y="70.8">Vref2</text>
<text x="71.1" y="72">Analog_1</text>
<text x="71.1" y="77.1">Vout2</text>
<text x="71.1" y="74.6">Analog_2</text>
<text x="107.5" y="73.3">Vout2</text>
<text x="71.1" y="82.2">IRLED</text>
<text x="35.5" y="87.3">Weight_ext</text>
<text x="36" y="89.8">ext_IR_ext</text>
<text x="71.1" y="87.3">Debug_BTN</text>
<text x="71.1" y="84.7">Debug_LED</text>
<text x="36.4" y="92.4">Motor_ext</text>
<text x="71.1" y="94.9">Digital_1</text>
<text x="71.1" y="97.4">Digital_2</text>
<text x="123.3" y="103.8">Analog_1</text>
<text x="123.3" y="114">Analog_2</text>
<text x="123.5" y="124.1">Digital_1</text>
<text x="123.5" y="134.3">Digital_2</text>
<text x="32.6" y="147">Vout1</text>
<text x="59.2" y="147">Vout2</text>
<text x="27.9" y="173.6">Weight_ext</text>
<text x="31.7" y="171.1">Weight</text>
<text x="63.5" y="173.6">ext_9V</text>
<text x="63.5" y="171.1">ext_5V</text>
<text x="75.4" y="173.6">ext_IR_ext</text>
<text x="79.2" y="171.1">ext_IR</text>
<text x="110.5" y="173.6">ext_9V</text>
<text x="110.5" y="171.1">ext_5V</text>
<text x="122.8" y="173.6">Motor_ext</text>
<text x="126.6" y="171.1">Motor</text>
<text x="157.5" y="173.6">ext_9V</text>
<text x="157.5" y="171.1">ext_5V</text>
</g>
<g font-size="1.8" fill="#a90000">
<text x="47.6" y="44.2">1</text>
<text x="47.6" y="46.7">2</text>
<text x="67.3" y="44.2">56</text>
<text x="67.3" y="46.7">55</text>
<text x="238.5" y="45.2" transform="rotate(-90 238.5 45.2)">1</text>
<text x="47.6" y="49.3">3</text>
<text x="47.6" y="51.8">4</text>
<text x="67.3" y="49.3">54</text>
<text x="67.3" y="51.8">53</text>
<text x="238.5" y="52.8" transform="rotate(-90 238.5 52.8)">2</text>
<text x="47.6" y="54.4">5</text>
<text x="47.6" y="56.9">6</text>
<text x="47.6" y="59.4">7</text>
<text x="67.3" y="54.4">52</text>
<text x="67.3" y="56.9">51</text>
<text x="67.3" y="59.4">50</text>
<text x="148.5" y="55.6">3</text>
<text x="152.1" y="59.8" transform="rotate(-90 152.1 59.8)">2</text>
<text x="154.9" y="55.6">1</text>
<text x="160.6" y="58.2">1</text>
<text x="180.3" y="58.2">14</text>
<text x="47.6" y="62">8</text>
<text x="47.6" y="64.5">9</text>
<text x="67.3" y="62">49</text>
<text x="67.3" y="64.5">48</text>
<text x="144.1" y="60.7">1</text>
<text x="160.6" y="60.7">2</text>
<text x="160.6" y="63.2">3</text>
<text x="160.6" y="65.8">4</text>
<text x="180.3" y="60.7">13</text>
<text x="180.3" y="63.2">12</text>
<text x="180.3" y="65.8">11</text>
<text x="46.9" y="67.1">10</text>
<text x="46.9" y="69.6">11</text>
<text x="67.3" y="67.1">47</text>
<text x="67.3" y="69.6">46</text>
<text x="160.6" y="68.3">5</text>
<text x="160.6" y="70.9">6</text>
<text x="180.3" y="68.3">10</text>
<text x="180.9" y="70.9">9</text>
<text x="46.9" y="72.1">12</text>
<text x="46.9" y="74.7">13</text>
<text x="46.9" y="77.2">14</text>
<text x="67.3" y="72.1">45</text>
<text x="67.3" y="74.7">44</text>
<text x="67.3" y="77.2">43</text>
<text x="160.6" y="73.4">7</text>
<text x="180.9" y="73.4">8</text>
<text x="46.9" y="79.8">15</text>
<text x="46.9" y="82.3">16</text>
<text x="67.3" y="79.8">42</text>
<text x="67.3" y="82.3">41</text>
<text x="46.9" y="84.8">17</text>
<text x="46.9" y="87.4">18</text>
<text x="46.9" y="89.9">19</text>
<text x="67.3" y="84.8">40</text>
<text x="67.3" y="87.4">39</text>
<text x="67.3" y="89.9">38</text>
<text x="46.9" y="92.5">20</text>
<text x="46.9" y="95">21</text>
<text x="67.3" y="92.5">37</text>
<text x="67.3" y="95">36</text>
<text x="46.9" y="97.5">22</text>
<text x="46.9" y="100.1">23</text>
<text x="67.3" y="97.5">35</text>
<text x="67.3" y="100.1">34</text>
<text x="29.1" y="107.7">7</text>
<text x="29.1" y="105.2">6</text>
<text x="29.1" y="102.6">5</text>
<text x="38" y="107.7">2</text>
<text x="38" y="105.2">3</text>
<text x="38" y="102.6">4</text>
<text x="46.9" y="102.6">24</text>
<text x="46.9" y="105.2">25</text>
<text x="46.9" y="107.7">26</text>
<text x="67.3" y="102.6">33</text>
<text x="67.3" y="105.2">32</text>
<text x="67.3" y="107.7">31</text>
<text x="134.5" y="103.9">1</text>
<text x="134.5" y="106.4">2</text>
<text x="29.1" y="110.2">8</text>
<text x="38" y="110.2">1</text>
<text x="46.9" y="110.2">27</text>
<text x="46.9" y="112.8">28</text>
<text x="67.3" y="110.2">30</text>
<text x="67.3" y="112.8">29</text>
<text x="134.5" y="114">1</text>
<text x="134.5" y="116.6">2</text>
<text x="134.5" y="124.2">1</text>
<text x="205" y="120.4">1</text>
<text x="205" y="122.9">3</text>
<text x="205" y="125.5">2</text>
<text x="134.5" y="126.7">2</text>
<text x="246.1" y="130.2" transform="rotate(-90 246.1 130.2)">3</text>
<text x="248.7" y="130.2" transform="rotate(-90 248.7 130.2)">2</text>
<text x="251.2" y="130.2" transform="rotate(-90 251.2 130.2)">1</text>
<text x="134.5" y="134.4">1</text>
<text x="134.5" y="136.9">2</text>
<text x="39.9" y="171.2">2</text>
<text x="39.9" y="173.7">4</text>
<text x="60.3" y="171.2">1</text>
<text x="60.3" y="173.7">3</text>
<text x="86.9" y="171.2">2</text>
<text x="86.9" y="173.7">4</text>
<text x="107.2" y="171.2">1</text>
<text x="107.2" y="173.7">3</text>
<text x="133.9" y="171.2">2</text>
<text x="133.9" y="173.7">4</text>
<text x="154.2" y="171.2">1</text>
<text x="154.2" y="173.7">3</text>
<text x="39.9" y="176.3">6</text>
<text x="39.9" y="178.8">8</text>
<text x="60.3" y="176.3">5</text>
<text x="60.3" y="178.8">7</text>
<text x="86.9" y="176.3">6</text>
<text x="86.9" y="178.8">8</text>
<text x="107.2" y="176.3">5</text>
<text x="107.2" y="178.8">7</text>
<text x="133.9" y="176.3">6</text>
<text x="133.9" y="178.8">8</text>
<text x="154.2" y="176.3">5</text>
<text x="154.2" y="178.8">7</text>
</g>
</svg>
